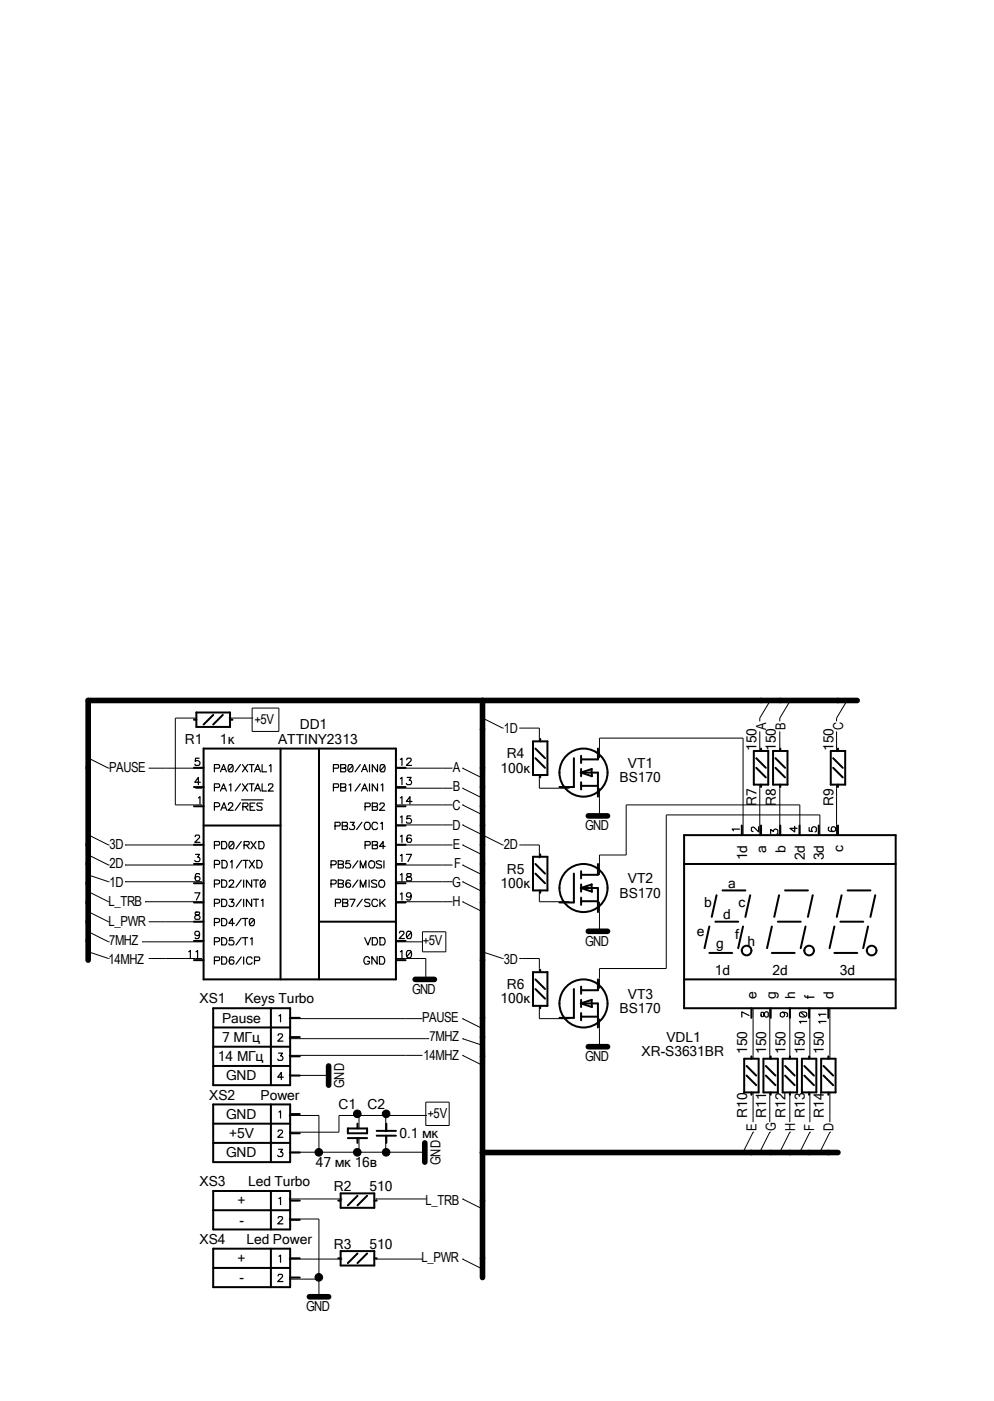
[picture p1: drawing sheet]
<svg xmlns="http://www.w3.org/2000/svg" width="105mm" height="148mm" viewBox="0 0 105 148" stroke-linecap="round" stroke-linejoin="round" font-family="sans-serif">
<path d="M51 74v61M90.6 74h-81.3v27.4M62.1 98.4h2.1M62.1 86.2h2.1M34.7 112.6v2M43.9 103.5h2M62.1 110.6h2.1M32.7 137h2M44.9 120.7v2.1M51 121.8h37.5" fill="none" stroke="#000" stroke-width=".59"/>
<g fill="none" stroke="#000" stroke-width=".11">
<path d="M20.6 75.9h.1M20.6 75.9h-2.1v9.1h2.8M24.2 75.9h2.4M26.6 75.9h.1M26.6 74.8h2.9v2.5h-2.9zM51 75.9l2.1 1M53.1 76.9h.1M54.9 76.9h2.1v1.4M80.3 77.3v2.1M81.3 74.1l-1 1.8v.3M82.4 77.3v2.1M83.4 74.1l-1 1.8v.3"/>
<path d="M88.4 77.3v2.1M89.4 74.1l-1 1.8v.3M9.3 98.4l2.2 1.1M9.3 92.4l2.2 .7M9.3 94.2l2.2 1.1M9.3 88.2l2.2 1.1M9.3 80.1l2.2 1M9.3 96.3l2.2 1.1M9.3 90.3l2.2 1.1M11.5 93.1h.1M11.5 89.3h.1M11.5 91.4h.1"/>
<path d="M11.5 99.5h.1M11.5 95.3h.1M11.5 81.1h.1M11.5 97.4h.1M13.2 93.1h.1M13.2 89.3h.1M13.2 91.4h.1M13.2 93.1h8.1M13.2 89.3h8.1M13.2 91.4h8.1M15 99.5h6.3M15.3 95.3h.1"/>
<path d="M15.3 95.3h6M15.7 81.1h5.6M15.7 97.4h5.6M20.6 83.3h.7M41.8 99.5h2.8M41.8 95.3h6M41.8 93.1h6M41.8 89.3h6M41.8 87.1h6M41.8 83.3h6M41.8 81.1h6M41.8 91.4h6"/>
<path d="M41.8 85h6M44.6 98.4h2.5v2.2h-2.5zM48.9 95.3h.1M48.9 93.1h.1M48.9 89.3h.1M48.9 87.1h.1M48.9 83.3h.1M48.9 81.1h.1M48.9 91.4h.1M48.9 85h.1M48.9 95.3l2.1 1M48.9 93.1l2.1 1.1"/>
<path d="M48.9 87.1l4.2 2.2M48.9 89.3l2.1 1M48.9 83.3l2.1 1M48.9 81.1l2.1 1.1M48.9 91.4l2.1 1M48.9 85l2.1 1.1M53.1 89.3h.1M54.9 89.3h2.1v1.4M57 94.2h.1M57 94.2v1.1h3.1M57 81.9v1.4h3.1M63.3 98.4h.1"/>
<path d="M63.3 80.1v-2.1h15.2v10.2M63.3 83.3v3.1M63.3 95.3v3.1M80.3 82.9v5.3M82.4 82.9v5.3M84.5 88.2v-3.2h-18.4v5.3h-2.8v2.1M86.6 88.2v-2.1h-16.2v16.2h-7.1v2.1M88.4 82.9v5.3M9.3 100.6l2.2 .7M11.5 101.3h.1M15.7 101.3h5.6M30.5 117.8h3.2v3.9"/>
<path d="M30.5 113.6h4.2M30.5 111.5h14.1M30.5 107.6h14.1M30.5 109.7h14.8M34.7 113.6h.1M37.9 117.8v1.4M40.7 117.8v1.8M40.7 120v1.7M41.8 101.3h3.2v2.4M45 117.8h.1M45 117.8h-9.2v1.8h-5.3M45 116.4h2.4v2.5h-2.4z"/>
<path d="M48.9 111.5h.1M48.9 107.6h.1M48.9 109.7h.1M48.9 111.5l2.1 1M48.9 107.6l2.1 1.1M48.9 109.7l2.1 .7M51 100.6l2.1 .7M53.1 101.3h.1M54.9 101.3h2.1v1.4M57 106.2v1.4h3.1M63.3 107.6v3.2M79.6 119.6h.1"/>
<path d="M79.6 106.5v5.3M79.6 115.4v3.1M79.6 119.6l-1.1 2.1M81.3 119.6h.1M81.3 106.5v5.3M81.3 115.4v3.1M81.3 119.6l-1 2.1M83.4 119.6h.1M83.4 106.5v5.3M83.4 115.4v3.1M83.4 119.6l-1 2.1M85.5 119.6h.1"/>
<path d="M85.5 106.5v5.3M85.5 115.4v3.1M85.5 119.6l-1 2.1M87.7 119.6h.1M87.7 106.5v5.3M87.7 115.4v3.1M87.7 119.6l-1.1 2.1M30.5 128.8h3.2v8.4M30.5 133h5.7M30.5 121.7h14.5M30.5 135.1h3.2M30.5 126.7h5.7"/>
<path d="M37.9 120.3v1.4M39.7 133h.1M39.7 126.7h.1M39.7 133h4.9M39.7 126.7h5.3M45 126.7h.1M45 121.7h.1M48.9 133h.1M48.9 126.7h.1M48.9 126.7l2.1 1M48.9 133l2.1 1.1"/>
</g>
<g fill="#000" stroke="#000" stroke-width=".11">
<circle cx="37.7" cy="117.7" r=".4"/>
<circle cx="40.8" cy="117.7" r=".4"/>
<circle cx="33.7" cy="134.9" r=".4"/>
<circle cx="33.7" cy="121.7" r=".4"/>
<circle cx="37.7" cy="121.7" r=".4"/>
<circle cx="40.8" cy="121.7" r=".4"/>
</g>
<g fill="none" stroke="#000" stroke-width=".21">
<path d="M20.5 76h.2M20.7 75.3h3.6v1.5h-3.6zM21.5 79.1h20.3v24.4h-20.3zM22.5 75.5l-1 1M23.5 75.5l-1 1M24.3 76h.3M29.6 79.1v24.4M33.7 79.1v24.4M56.3 78.3h1.5v3.6h-1.5zM56.6 79.1l1 1M57.1 78.1v.2M61.4 79.8v.8"/>
<path d="M63.2 79.1v1.1h-1.7M79.6 79.3h1.6v3.6h-1.6zM80.4 79.1v.2M81.7 79.3h1.5v3.6h-1.5zM82.4 79.1v.2M87.8 79.3h1.5v3.6h-1.5zM88.5 79.1v.2M20.5 95.3h1M20.5 83.1h1M20.5 97.4h1M20.5 91.3h1M20.5 89.2h1"/>
<path d="M20.5 85.2h1M20.5 93.3h1M20.5 81.1h1M20.5 99.4h1M21.5 87.2h8.1M33.7 97.4h8.1M41.8 95.3h1M41.8 83.1h1M41.8 91.3h1M41.8 89.2h1M41.8 85.2h1M41.8 93.3h1"/>
<path d="M41.8 87.2h1M41.8 81.1h1M41.8 99.4h1M56.3 90.5h1.5v3.6h-1.5zM56.6 80.1l1 1M56.6 91.3l1 1M56.6 92.3l1 1M57.1 81.9v.2M57.1 90.3v.2M57.1 94.1v.2M60.6 80.1v3h-1.5M60.6 92.3v3h-1.5"/>
<path d="M61.4 81.2v.8M61.4 82.6v.8M61.4 92v.8M61.4 93.4v.8M61.4 94.8v.8M61.4 95.2h1.8M61.4 83h1.8M62.5 81.2v.8l-1.1-.4h1.8v2.6M62.5 93.4v.8l-1.1-.4h1.8v2.6M62.5 93.4l-1.2 .4M62.5 81.2l-1.2 .4M63.2 91.3v1.1h-1.7"/>
<path d="M72.3 88.2h22.3v18.3h-22.3zM72.3 91.3h22.3M74.9 97.9l-.5 2.3M75.6 97.4h2.4M75.7 94.6l-.5 2.3M76.3 94.1h2.4M78.4 87.2v1M78.5 97.9l-.5 2.3M79.2 94.6l-.5 2.3M79.9 81.1l1 1M79.9 80.1l1 1M80.4 82.9v.2"/>
<path d="M80.4 87.2v1M81.5 97.9l-.5 2.3M81.9 81.1l1 1M81.9 80.1l1 1M82.2 97.4h2.4M82.3 94.6l-.5 2.3M82.4 82.9v.2M82.4 87.2v1M82.9 94.1h2.4M84.5 87.2v1M85.1 97.9l-.5 2.3M85.9 94.6l-.6 2.3"/>
<path d="M86.5 87.2v1M88 81.1l1 1M88 80.1l1 1M88.1 97.9l-.5 2.3M88.5 82.9v.2M88.5 87.2v1M88.8 97.4h2.4M88.9 94.6l-.5 2.3M89.5 94.1h2.4M91.7 97.9l-.5 2.3M92.5 94.6l-.6 2.3M20.5 101.4h1"/>
<path d="M22.5 106.5h8.1v8.1h-8.1zM22.5 116.7h8.1v6.1h-8.1zM22.5 112.6h8.1M22.5 108.5h8.1M22.5 110.6h8.1M22.5 118.7h8.1M28.6 106.5v8.1M28.6 116.7v6.1M30.6 119.7h1.1M30.6 107.5h1.1M30.6 113.6h1.1M30.6 111.6h1.1"/>
<path d="M30.6 109.6h1.1M30.6 117.7h1.1M36.7 119.2h2.1v.5h-2.1zM37.8 118.7v.5M39.8 119.5h2M39.8 120h2M40.8 118.7v.8M40.8 120v.7M41.8 101.4h1M56.3 102.7h1.5v3.6h-1.5zM56.6 103.5l1 1M56.6 104.5l1 1"/>
<path d="M57.1 102.4v.3M57.1 106.3v.2M60.6 104.5v3h-1.5M61.4 104.2v.8M61.4 105.6v.8M61.4 107v.8M61.4 107.4h1.8M62.5 105.6v.8l-1.1-.4h1.8v2.5M62.5 105.6l-1.2 .4M63.2 103.5v1.1h-1.7M72.3 103.5h22.3M74.9 100.7h2.4"/>
<path d="M78.6 111.8h1.5v3.6h-1.5zM78.9 113.6l1 1M78.9 112.6l1 1M79.4 106.5v1M79.4 111.6v.2M79.4 115.4v.3M80.6 111.8h1.6v3.6h-1.6zM80.9 113.6l1 1M80.9 112.6l1 1M81.4 106.5v1M81.4 111.6v.2M81.4 115.4v.3"/>
<path d="M81.5 100.7h2.4M82.7 111.8h1.5v3.6h-1.5zM82.9 113.6l1 1M82.9 112.6l1 1M83.4 106.5v1M83.4 111.6v.2M83.4 115.4v.3M84.7 111.8h1.5v3.6h-1.5zM85 113.6l1 1M85 112.6l1 1M85.5 106.5v1M85.5 111.6v.2"/>
<path d="M85.5 115.4v.3M86.7 111.8h1.6v3.6h-1.6zM87 113.6l1 1M87 112.6l1 1M87.5 106.5v1M87.5 111.6v.2M87.5 115.4v.3M88.1 100.7h2.5M22.5 125.8h8.1v4.1h-8.1zM22.5 131.9h8.1v4.1h-8.1zM22.5 133.9h8.1M22.5 120.7h8.1"/>
<path d="M22.5 127.8h8.1M28.6 125.8v4.1M28.6 131.9v4.1M30.6 132.9h1.1M30.6 126.8h1.1M30.6 135h1.1M30.6 121.8h1.1M30.6 128.9h1.1M35.7 132.9h.3M35.7 126.8h.3M36 132.2h3.5v1.5h-3.5zM36 126.1h3.5v1.5h-3.5z"/>
<path d="M36.7 120.2h2.1M37.8 132.4l-1.1 1M37.8 126.3l-1.1 1M37.8 120.2v.5M38.8 132.4l-1 1M38.8 126.3l-1 1M39.5 132.9h.3M39.5 126.8h.3"/>
<circle cx="61.6" cy="81.6" r="2.54"/>
<circle cx="61.6" cy="93.8" r="2.54"/>
<circle cx="61.6" cy="106" r="2.54"/>
<circle cx="78.9" cy="100.4" r=".51"/>
<circle cx="85.5" cy="100.4" r=".51"/>
<circle cx="92.1" cy="100.4" r=".51"/>
</g>
<g fill="none" stroke="#000" stroke-width=".13">
<path d="M20.6 94.3h.5l-.4 .8M20.6 88.4a.22 .22 0 0 1 .3-.2 .22 .22 0 0 1 .1 .3l-.4 .5h.5M20.7 96.4v.2l.4 .3a.28 .28 0 0 1-.3 .2 .28 .28 0 0 1-.2-.2l.5-.4-.1-.1zM20.7 90.3h.4l-.2 .3a.25 .25 0 0 1 .2 .2 .25 .25 0 0 1-.3 .2h-.1l-.1-.1M21 84.3l.1-.1v.7M21 80.1h-.3l-.1 .3a.29 .29 0 0 1 .5 0 .29 .29 0 0 1-.1 .5 .29 .29 0 0 1-.4-.2M21.1 92.4l-.1-.1h-.3v.1a.43 .43 0 0 0 .2 .6h.1a.26 .26 0 0 0 0-.4 .26 .26 0 0 0-.4 .2M21.1 98.6a.24 .24 0 0 1-.3 .3 .24 .24 0 0 1-.2-.3 .24 .24 0 0 1 .2-.2 .41 .41 0 0 1 .3 .3 .41 .41 0 0 1-.2 .4h-.2h-.1M21.2 82.6h-.6l.4-.5v.8M22.6 95.4h.5l.1-.2v-.2h-.6v.8M22.6 97.5l.5-.1 .1-.1v-.2l-.6-.1v.8M22.6 89.3h.5l.1-.1v-.3h-.6v.8"/>
<path d="M22.6 91.3h.5l.1-.1v-.2l-.6-.1v.8M22.6 83.2h.5l.1-.1v-.3h-.6v.8M22.6 85.2h.6v-.3l-.6-.1v.8M22.6 81.2h.5l.1-.2v-.2h-.6v.7M22.6 93.4l.5-.1 .1-.1v-.2h-.6v.7M22.6 99.5l.5-.1 .1-.1v-.2h-.6v.7M23.3 83.6l.3-.8 .3 .8M23.3 81.5l.3-.7 .3 .7M23.3 85.6l.4-.8 .3 .8M23.4 95h.3a.39 .39 0 0 1 .3 .4 .39 .39 0 0 1-.3 .4h-.3zM23.4 97h.3a.39 .39 0 0 1 .3 .4 .39 .39 0 0 1-.3 .4h-.3zM23.4 88.9h.3a.39 .39 0 0 1 .3 .4 .39 .39 0 0 1-.3 .4h-.3z"/>
<path d="M23.4 93h.3a.39 .39 0 0 1 .3 .3 .39 .39 0 0 1-.3 .4h-.3zM23.4 99.1h.3a.39 .39 0 0 1 .3 .3 .39 .39 0 0 1-.3 .4h-.3zM23.4 83.3h.4M23.4 81.3h.4M23.5 90.9a.45 .45 0 0 1 .5 .2 .45 .45 0 0 1-.2 .6h-.3zM23.5 85.3h.3M24.1 85a.23 .23 0 0 1 .4-.2 .23 .23 0 0 1 0 .4l-.4 .4h.5M24.2 82.9l.2-.1v.8M24.2 80.8h.3l.1 .1v.3l-.1 .3h-.3l-.1-.1v-.3zM24.2 93.1a.22 .22 0 0 1 .3-.1 .22 .22 0 0 1 .1 .3l-.4 .4h.5M24.3 95h.4l-.3 .3a.25 .25 0 0 1 .3 .3 .25 .25 0 0 1-.3 .2h-.1l-.1-.2M24.3 88.9h.3l.1 .1v.3l-.1 .4h-.3l-.1-.2v-.3z"/>
<path d="M24.3 91.1l.2-.2v.8M24.6 80.9l-.5 .5M24.6 99.1h-.3l-.1 .3a.29 .29 0 0 1 .5 0 .29 .29 0 0 1-.1 .4 .29 .29 0 0 1-.4-.1M24.7 89l-.5 .5M24.8 97.5h-.6l.4-.5v.8M25.4 82.8l-.6 .8M25.4 84.8l-.6 .8M25.4 80.8l-.6 .7M25.5 95l-.6 .8M25.5 97l-.6 .8M25.5 88.9l-.6 .8M25.5 93l-.6 .7"/>
<path d="M25.5 99.1l-.6 .7M25.5 90.9l-.5 .8M25.5 84.5h2.3M25.6 97h.6M25.6 82.8l.6 .8M25.6 80.8l.6 .7M25.6 99.1h.6M25.7 85.2h.4l.1-.2v-.1l-.5-.1v.8M25.7 90.9h.5M25.7 93v.7M25.7 95v.8M25.8 89.3l.4-.1 .1-.1v-.2h-.5v.8"/>
<path d="M25.9 97v.8M25.9 99.1v.7M25.9 85.2l.3 .4M26 90.9v.8M26 89.3l.3 .4M26.2 82.8l-.6 .8M26.2 80.8l-.6 .7M26.3 82.8h.5M26.3 80.8h.5M26.3 90.9l.6 .8M26.4 97.2l.2-.2 .2 .1a.4 .4 0 0 1 .1 .5 .4 .4 0 0 1-.4 .2l-.2-.3zM26.4 85.2h.3"/>
<path d="M26.5 99.2l.1-.1v.7M26.5 88.9l.6 .8M26.6 95v.8l-.6-.8v.8M26.6 93v.7l-.6-.7v.7M26.6 80.8v.7M26.6 82.8v.8M26.8 95h.5M26.8 93h.5M26.8 97.2l-.4 .5M26.9 83.6l.3-.8 .3 .8M26.9 81.5l.3-.7 .3 .7M26.9 90.9l-.6 .8"/>
<path d="M26.9 84.8h-.5v.8h.5M27 83.3h.4M27 81.3h.4M27.1 93v.7M27.1 95v.8M27.1 88.9l-.6 .8M27.1 90.9a.45 .45 0 0 1 .6 .2 .45 .45 0 0 1-.2 .6h-.4zM27.3 88.9h.3a.39 .39 0 0 1 .3 .4 .39 .39 0 0 1-.3 .4h-.3zM27.6 95.1l.2-.1v.8M27.6 93h.3a.4 .4 0 0 1 .1 .5 .4 .4 0 0 1-.4 .2l-.1-.3zM27.7 82.8v.8h.5M27.7 84.9l-.1-.1h-.4l-.1 .1 .1 .2 .4 .2 .1 .1-.1 .2h-.4l-.1-.1"/>
<path d="M27.7 80.8v.7h.5M28 93.1l-.5 .5M28.4 83a.22 .22 0 0 1 .2-.2 .22 .22 0 0 1 .2 .3l-.5 .5h.6M28.4 80.9l.2-.1v.7M35 91.4l.4-.1 .1-.1v-.2l-.5-.1v.8M35 93.4l.4-.1 .1-.1v-.2h-.5v.7M35.2 83.2h.5l.1-.1-.1-.3h-.5v.8M35.2 81.2h.5l.1-.2-.1-.2h-.5v.7M35.4 87.2h.5v-.1v-.2h-.5v.7M35.4 95.4h.5l.1-.2-.1-.2h-.5v.8M35.7 90.9l.5 .1 .1 .1-.2 .2 .2 .1-.1 .3h-.5zM35.7 93h.5l.1 .2-.2 .1 .2 .2-.1 .2h-.5z"/>
<path d="M35.7 91.3h.4M35.7 93.3h.4M36 82.8h.5v.2l-.2 .2h.1l.1 .1-.1 .3h-.4zM36 80.8h.5v.2l-.2 .2h.1l.1 .1-.1 .2h-.4zM36 83.2h.3M36 81.2h.3M36.2 86.9h.5v.3h-.2h.1l.1 .2-.1 .2h-.4zM36.2 87.2h.3M36.2 95h.5v.3l-.2 .1h.2v.1v.3h-.5zM36.2 95.4h.3M36.9 82.9l.1-.1v.8M36.9 80.8h.3l.1 .1v.3l-.1 .3h-.3l-.1-.1-.1-.3z"/>
<path d="M37 95h.5l-.4 .8M37 90.9h-.4l-.1 .4a.29 .29 0 0 1 .5 0 .29 .29 0 0 1-.1 .4 .29 .29 0 0 1-.4-.1M37 93h-.2a.41 .41 0 0 0-.3 .3 .41 .41 0 0 0 .2 .4 .24 .24 0 0 0 .3-.3 .24 .24 0 0 0-.3-.1l-.2 .2M37 86.9h.4l-.2 .3a.25 .25 0 0 1 .3 .3 .25 .25 0 0 1-.4 .1h-.1l-.1-.1M37.3 80.9l-.5 .5M37.8 90.9l-.5 .8M37.8 93l-.5 .7M38.1 91.7v-.8l.3 .8 .3-.8v.8M38.1 93.7v-.7l.3 .7 .3-.7v.7M38.1 82.8l-.6 .8M38.1 80.8l-.6 .7M38.2 83.6l.3-.8 .3 .8"/>
<path d="M38.2 81.5l.3-.7 .3 .7M38.2 86.9l-.5 .7M38.3 95l-.6 .8M38.3 83.3h.4M38.3 81.3h.4M38.5 99.1l.4 .7 .3-.7M38.6 89.3h.4l.1-.1v-.3h-.5v.8M38.6 85.2h.4l.1-.1v-.2l-.5-.1v.8M38.6 87a.37 .37 0 0 1 .5 .2 .37 .37 0 0 1-.4 .4l-.1-.1-.1-.2zM39 93v.7M39 91a.37 .37 0 0 1 .6 .3 .37 .37 0 0 1-.5 .4l-.2-.3zM39 80.8v.7"/>
<path d="M39 82.8v.8M39.1 95.1l-.1-.1h-.4l-.1 .1 .1 .2 .4 .1 .1 .1-.1 .3h-.4l-.1-.1M39.3 88.9h.5l.1 .2-.2 .2h.1l.1 .1-.1 .3h-.5zM39.3 84.8l.5 .1 .1 .1-.2 .2h.1l.1 .1-.1 .3h-.5zM39.3 99.1h.3a.39 .39 0 0 1 .3 .3 .39 .39 0 0 1-.3 .4h-.3zM39.3 85.2h.4M39.3 89.3h.4M39.8 93h-.2h-.4l.1 .3 .4 .1 .1 .1-.1 .2h-.4l-.1-.1M39.9 95.2a.33 .33 0 0 0-.5-.2 .33 .33 0 0 0-.1 .5 .31 .31 0 0 0 .2 .3 .31 .31 0 0 0 .4-.2M39.9 82.8v.8l-.6-.8v.8M39.9 87a.33 .33 0 0 0-.5-.1 .33 .33 0 0 0-.1 .4 .31 .31 0 0 0 .2 .3 .31 .31 0 0 0 .4-.1M39.9 80.8v.7l-.6-.7v.7"/>
<path d="M40.1 93a.37 .37 0 0 1 .6 .3 .37 .37 0 0 1-.5 .4l-.2-.3zM40.1 85a.22 .22 0 0 1 .3-.2 .22 .22 0 0 1 .2 .3l-.5 .5h.5M40.1 99.1h.3a.39 .39 0 0 1 .3 .3 .39 .39 0 0 1-.3 .4h-.3zM40.1 95v.8M40.2 87l.2-.1v.7M40.3 82.9l.1-.1v.8M40.3 80.8h.3v.1l.1 .3-.1 .3h-.3l-.1-.1-.1-.3zM40.3 91l-.2-.1-.3 .1v.2l.4 .2 .1 .1-.1 .2h-.4v-.1M40.3 95.3l.4 .5M40.6 90.9v.8M40.6 80.9l-.4 .5M40.7 89.4h-.6l.4-.5v.8"/>
<path d="M40.7 95l-.6 .5M42.2 98.6a.22 .22 0 0 1 .3-.2 .22 .22 0 0 1 .1 .3l-.4 .4h.5M42.3 94.4l.2-.1v.8M42.3 88.3l.2-.1v.8M42.3 90.4l.2-.1v.7M42.3 82.3l.2-.2v.8M42.3 84.3l.2-.1v.7M42.3 92.4l.2-.1v.7M42.3 86.3l.2-.1v.8M42.3 80.2l.2-.1v.8M42.9 90.3h.6l-.4 .7M43 80.3a.22 .22 0 0 1 .3-.2 .22 .22 0 0 1 .1 .3l-.5 .5h.6"/>
<path d="M43 82.1h.4l-.2 .3a.25 .25 0 0 1 .3 .3 .25 .25 0 0 1-.4 .2h-.1l-.1-.1M43 92.3v.2l.5 .3a.28 .28 0 0 1-.3 .3 .28 .28 0 0 1-.3-.3l.5-.3v-.2zM43.1 98.4h.2l.1 .1 .1 .3-.2 .3h-.2l-.1-.1-.1-.3zM43.4 86.2h-.4v.3a.29 .29 0 0 1 .4 0 .29 .29 0 0 1-.1 .5 .29 .29 0 0 1-.4-.2M43.4 94.6a.24 .24 0 0 1-.2 .2 .24 .24 0 0 1-.2-.2 .24 .24 0 0 1 .2-.3 .41 .41 0 0 1 .3 .4 .41 .41 0 0 1-.3 .4h-.2v-.1M43.4 88.3v-.1h-.3l-.1 .1a.43 .43 0 0 0 .2 .7h.1a.26 .26 0 0 0 .1-.5 .26 .26 0 0 0-.4 .2M43.4 98.5l-.4 .5M43.5 84.7h-.6l.4-.5v.7M78.1 87.6h-.8l.2 .2M80.1 87.3v.6l-.5-.5a.24 .24 0 0 0-.2 .2 .24 .24 0 0 0 .1 .2M81.4 88.1v-.5l.3 .2a.25 .25 0 0 1 .3-.2 .25 .25 0 0 1 .2 .3v.2h-.2M83.9 87.3v.6l-.5-.4h.8"/>
<path d="M85.5 87.4v.4h.3a.29 .29 0 0 1 0-.4 .29 .29 0 0 1 .4 .1 .29 .29 0 0 1-.1 .4M87.6 87.4h-.1v.3l.1 .1a.43 .43 0 0 0 .7-.2v-.1a.26 .26 0 0 0-.5-.1 .26 .26 0 0 0 .2 .4M19.9 100.5l.2-.1v.8M20.7 100.5l.2-.1v.8M22.6 101.5h.5l.1-.2v-.2h-.6v.8M23.4 101.1h.3a.39 .39 0 0 1 .3 .4 .39 .39 0 0 1-.3 .4h-.3zM24.7 101.2l-.1-.1h-.3v.1a.43 .43 0 0 0 .2 .7h.1a.26 .26 0 0 0 0-.5 .26 .26 0 0 0-.4 .2M25.5 101.1l-.6 .8M25.7 101.1v.8M26.6 101.3a.33 .33 0 0 0-.4-.2 .33 .33 0 0 0-.2 .5 .31 .31 0 0 0 .3 .3 .31 .31 0 0 0 .3-.2M26.9 101.5h.4l.1-.2v-.2h-.5v.8M29.4 109.4a.22 .22 0 0 1 .3-.2 .22 .22 0 0 1 .1 .3l-.5 .5h.6"/>
<path d="M29.4 119.5a.22 .22 0 0 1 .3-.1 .22 .22 0 0 1 .1 .3l-.5 .4h.6M29.4 111.3h.4l-.2 .2a.25 .25 0 0 1 .3 .3 .25 .25 0 0 1-.4 .2h-.1l-.1-.1M29.5 107.3l.1-.1v.7M29.5 117.5l.1-.2v.8M29.9 113.8h-.6l.4-.5v.7M39 101.3a.3 .3 0 0 0-.3-.2 .3 .3 0 0 0-.3 .3 .32 .32 0 0 0 .2 .4 .32 .32 0 0 0 .4-.2h-.2M39.8 101v.9l-.5-.9v.9M40.1 101a.45 .45 0 0 1 .5 .3 .45 .45 0 0 1-.1 .6h-.4zM42.3 100.5l.2-.1v.8M43.1 100.4h.2l.1 .1 .1 .3-.2 .4h-.2l-.1-.2-.1-.2zM43.4 100.5l-.4 .5M79.1 107.3l-.7-.4v.5"/>
<path d="M80.4 107v.4h.2l.3-.5a.28 .28 0 0 1 .3 .3 .28 .28 0 0 1-.3 .2l-.3-.4zM82.7 106.9a.24 .24 0 0 1 .2 .3 .24 .24 0 0 1-.2 .2 .24 .24 0 0 1-.3-.2 .41 .41 0 0 1 .4-.3 .41 .41 0 0 1 .4 .2v.3h-.1M84.5 107l.3-.1h.3l.1 .1v.3l-.3 .1h-.3l-.1-.1zM84.6 106.9l.5 .5M85.2 107.9h-.7l.1 .2M87.2 107.9h-.7l.1 .2M87.2 107.1h-.7l.1 .2M29.4 134.8a.22 .22 0 0 1 .3-.2 .22 .22 0 0 1 .1 .3l-.5 .5h.6M29.4 128.7a.22 .22 0 0 1 .3-.2 .22 .22 0 0 1 .1 .3l-.5 .5h.6M29.4 121.4h.4l-.2 .3a.25 .25 0 0 1 .3 .3 .25 .25 0 0 1-.4 .2h-.1l-.1-.2M29.5 132.7l.1-.1v.7M29.5 126.6l.1-.1v.8"/>
</g>
<g font-size="1.5">
<text x="26.9" y="76.5">+5V</text>
<text x="31.7" y="77">DD1</text>
<text x="53.2" y="77.5">1D</text>
<text x="80.9" y="77.1" transform="rotate(-90 80.9 77.1)">A</text>
<text x="83" y="77.1" transform="rotate(-90 83 77.1)">B</text>
<text x="89.1" y="77.2" transform="rotate(-90 89.1 77.2)">C</text>
<text x="11.5" y="81.5">PAUSE</text>
<text x="19.5" y="78.6">R1</text>
<text x="23.2" y="78.6">1к</text>
<text x="29.4" y="78.6">ATTINY2313</text>
<text x="47.8" y="83.6">B</text>
<text x="47.8" y="81.5">A</text>
<text x="52.9" y="81.6">100к</text>
<text x="53.5" y="80.1">R4</text>
<text x="65.4" y="82.6">BS170</text>
<text x="66.3" y="81.1">VT1</text>
<text x="79.9" y="79.3" transform="rotate(-90 79.9 79.3)">150</text>
<text x="82" y="79.3" transform="rotate(-90 82 79.3)">150</text>
<text x="88.1" y="79.3" transform="rotate(-90 88.1 79.3)">150</text>
<text x="11.6" y="89.7">3D</text>
<text x="47.8" y="87.6">D</text>
<text x="47.8" y="85.6">C</text>
<text x="47.8" y="89.7">E</text>
<text x="53.2" y="89.7">2D</text>
<text x="61.8" y="87.7">GND</text>
<text x="79.9" y="85.1" transform="rotate(-90 79.9 85.1)">R7</text>
<text x="82" y="85.1" transform="rotate(-90 82 85.1)">R8</text>
<text x="88.1" y="85.1" transform="rotate(-90 88.1 85.1)">R9</text>
<text x="11.5" y="95.8">L_TRB</text>
<text x="11.6" y="93.7">1D</text>
<text x="11.6" y="91.7">2D</text>
<text x="47.8" y="93.7">G</text>
<text x="47.8" y="95.8">H</text>
<text x="48" y="91.7">F</text>
<text x="52.9" y="93.8">100к</text>
<text x="53.5" y="92.3">R5</text>
<text x="65.4" y="94.8">BS170</text>
<text x="66.3" y="93.3">VT2</text>
<text x="74.4" y="95.8">b</text>
<text x="76.9" y="93.8">a</text>
<text x="78" y="95.8">c</text>
<text x="78.9" y="90.9" transform="rotate(-90 78.9 90.9)">1d</text>
<text x="80.9" y="90.1" transform="rotate(-90 80.9 90.1)">a</text>
<text x="83" y="90.1" transform="rotate(-90 83 90.1)">b</text>
<text x="85" y="90.9" transform="rotate(-90 85 90.9)">2d</text>
<text x="87" y="90.9" transform="rotate(-90 87 90.9)">3d</text>
<text x="89.1" y="90" transform="rotate(-90 89.1 90)">c</text>
<text x="11.5" y="101.9">14MHZ</text>
<text x="11.5" y="97.8">L_PWR</text>
<text x="11.5" y="99.8">7MHZ</text>
<text x="44.7" y="99.8">+5V</text>
<text x="53.2" y="101.9">3D</text>
<text x="61.8" y="99.9">GND</text>
<text x="73.6" y="98.9">e</text>
<text x="75.6" y="100.2">g</text>
<text x="76.4" y="97.1">d</text>
<text x="77.7" y="99.1">f</text>
<text x="78.9" y="99.9">h</text>
<text x="21.1" y="106">XS1</text>
<text x="25.8" y="106">Keys Turbo</text>
<text x="43.5" y="105">GND</text>
<text x="44.6" y="108">PAUSE</text>
<text x="52.9" y="106">100к</text>
<text x="53.5" y="104.5">R6</text>
<text x="65.4" y="107">BS170</text>
<text x="66.3" y="105.5">VT3</text>
<text x="75.5" y="103">1d</text>
<text x="79.9" y="105.5" transform="rotate(-90 79.9 105.5)">e</text>
<text x="81.6" y="103">2d</text>
<text x="82" y="105.5" transform="rotate(-90 82 105.5)">g</text>
<text x="84" y="105.5" transform="rotate(-90 84 105.5)">h</text>
<text x="86" y="105.5" transform="rotate(-90 86 105.5)">f</text>
<text x="88.1" y="105.5" transform="rotate(-90 88.1 105.5)">d</text>
<text x="88.7" y="103">3d</text>
<text x="23" y="112.1">14 МГц</text>
<text x="23.5" y="108">Pause</text>
<text x="23.5" y="110.1">7 МГц</text>
<text x="44.7" y="112">14MHZ</text>
<text x="45.4" y="110">7MHZ</text>
<text x="61.8" y="112.1">GND</text>
<text x="67.8" y="111.6">XR-S3631BR</text>
<text x="70.4" y="110.1">VDL1</text>
<text x="78.9" y="111.3" transform="rotate(-90 78.9 111.3)">150</text>
<text x="80.9" y="111.3" transform="rotate(-90 80.9 111.3)">150</text>
<text x="83" y="111.3" transform="rotate(-90 83 111.3)">150</text>
<text x="85" y="111.3" transform="rotate(-90 85 111.3)">150</text>
<text x="87" y="111.3" transform="rotate(-90 87 111.3)">150</text>
<text x="22.1" y="116.2">XS2</text>
<text x="23.9" y="118.2">GND</text>
<text x="23.9" y="114.1">GND</text>
<text x="27.5" y="116.2">Power</text>
<text x="35.8" y="117.2">C1</text>
<text x="36.4" y="115" transform="rotate(-90 36.4 115)">GND</text>
<text x="38.8" y="117.2">C2</text>
<text x="45.2" y="118.1">+5V</text>
<text x="78.9" y="118.1" transform="rotate(-90 78.9 118.1)">R10</text>
<text x="79.9" y="119.5" transform="rotate(-90 79.9 119.5)">E</text>
<text x="80.9" y="118.1" transform="rotate(-90 80.9 118.1)">R11</text>
<text x="82" y="119.5" transform="rotate(-90 82 119.5)">G</text>
<text x="83" y="118.1" transform="rotate(-90 83 118.1)">R12</text>
<text x="84" y="119.5" transform="rotate(-90 84 119.5)">H</text>
<text x="85" y="118.1" transform="rotate(-90 85 118.1)">R13</text>
<text x="86" y="119.5" transform="rotate(-90 86 119.5)">F</text>
<text x="87" y="118.1" transform="rotate(-90 87 118.1)">R14</text>
<text x="88.1" y="119.5" transform="rotate(-90 88.1 119.5)">D</text>
<text x="21.1" y="125.3">XS3</text>
<text x="23.9" y="122.3">GND</text>
<text x="24.2" y="120.2">+5V</text>
<text x="26.2" y="125.3">Led Turbo</text>
<text x="33.4" y="123.3">47 мк 16в</text>
<text x="35.3" y="125.8">R2</text>
<text x="39" y="125.8">510</text>
<text x="42.2" y="120.2">0.1 мк</text>
<text x="46.5" y="123.1" transform="rotate(-90 46.5 123.1)">GND</text>
<text x="21.1" y="131.4">XS4</text>
<text x="25.1" y="127.3">+</text>
<text x="25.3" y="129.4">-</text>
<text x="26" y="131.4">Led Power</text>
<text x="35.3" y="131.9">R3</text>
<text x="39" y="131.9">510</text>
<text x="45" y="127.3">L_TRB</text>
<text x="25.1" y="133.4">+</text>
<text x="25.3" y="135.5">-</text>
<text x="44.5" y="133.3">L_PWR</text>
<text x="32.3" y="138.5">GND</text>
</g>
</svg>
